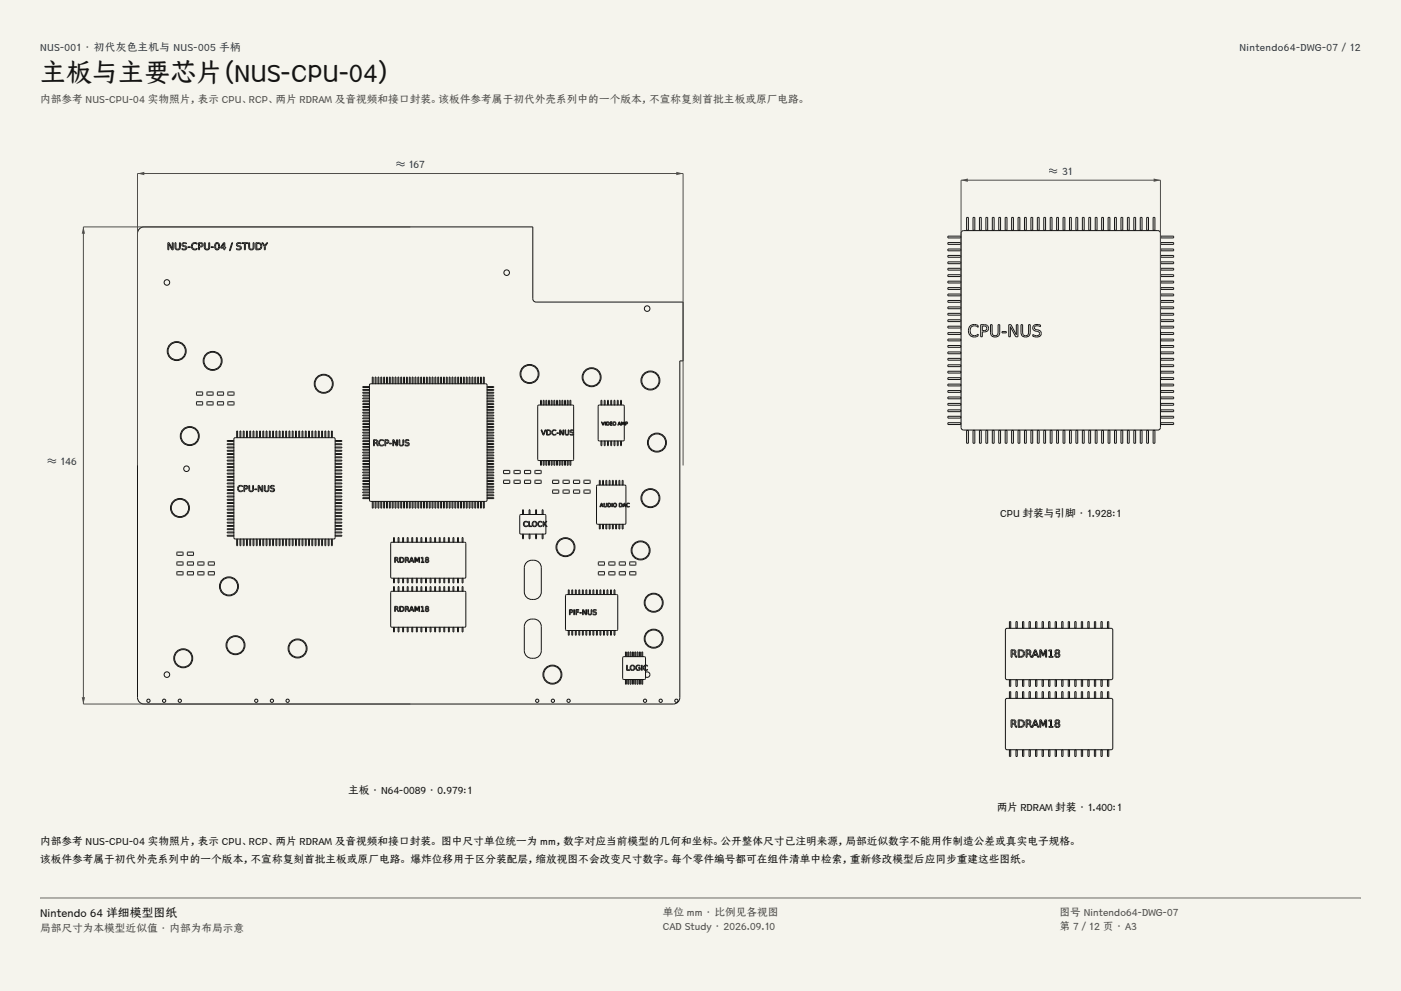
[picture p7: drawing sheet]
<svg xmlns="http://www.w3.org/2000/svg" width="420mm" height="297mm" viewBox="0 0 420 297" stroke-linecap="round" stroke-linejoin="round" font-family="sans-serif">
<g fill="#f5f4ed">
<path d="M0 0h420v297h-420z"/>
<path d="M12 12h396v275h-396z"/>
</g>
<g fill="none" stroke="#141413" stroke-width=".3">
<path d="M41.8 68.6l1.4-.6h116.5v21.6a.98 .98 0 0 0 1 .9h44.1v17.7h-1v100.8a1.96 1.96 0 0 1-2 2h-158.6a1.96 1.96 0 0 1-2-2v-139zM50.3 72.7h.4l.9 1.8v-1.8h.3v2.2h-.4l-.9-1.8v1.8h-.3zM52.5 72.7h.2v1.3a.53 .53 0 0 0 .6 .7 .53 .53 0 0 0 .5-.7v-1.3h.3v1.4a.81 .81 0 0 1-.8 .8 .81 .81 0 0 1-.8-.8zM54.7 72.9l.9-.2 .3 .1v.3a.49 .49 0 0 0-.7-.2 .49 .49 0 0 0-.2 .7 .76 .76 0 0 1 1 .9 .76 .76 0 0 1-1.3 .3l-.2-.3a.59 .59 0 0 0 .8 .2 .59 .59 0 0 0 .3-.6l-.1-.1a.7 .7 0 0 1-.8-.3 .7 .7 0 0 1 0-.8zM56.3 74h.8v.2h-.8zM57.7 73a.82 .82 0 0 1 1.4 .2 .83 .83 0 0 0-1.2 0 .83 .83 0 0 0 0 1.2 .83 .83 0 0 0 1.2 0 .85 .85 0 0 1-.8 .5 .85 .85 0 0 1-.8-.5l-.1-.9zM59.5 72.7h.7a.69 .69 0 0 1 .7 .9 .69 .69 0 0 1-1.1 .4v.9h-.3zM59.8 73h.4a.4 .4 0 0 1 .4 .4 .4 .4 0 0 1-.4 .4h-.4zM61.2 72.7h.3v1.3a.53 .53 0 0 0 .6 .7 .53 .53 0 0 0 .5-.7v-1.3h.3v1.4a.81 .81 0 0 1-.8 .8 .81 .81 0 0 1-.9-.8zM63.3 74h.7v.2h-.7zM64.7 72.8a.79 .79 0 0 1 .9 .1 .79 .79 0 0 1 .2 .9 .79 .79 0 0 1-.7 1.1 .79 .79 0 0 1-.7-1.1zM64.9 73a.87 .87 0 0 1 .7 .6 .87 .87 0 0 1-.2 .9l-.1 .1a.87 .87 0 0 1-.7-.6 .87 .87 0 0 1 .2-.8z"/>
<path d="M67 72.7h.4v1.4h.3v.3h-.3v.5h-.3v-.5h-1zM67.1 73v1.1h-.7zM69.5 72.7h.3l-.8 2.4h-.2zM71.1 72.9l.8-.2 .3 .1v.3a.49 .49 0 0 0-.6-.2 .49 .49 0 0 0-.2 .7 .76 .76 0 0 1 .9 .9 .76 .76 0 0 1-1.2 .3l-.2-.3a.59 .59 0 0 0 .7 .2 .59 .59 0 0 0 .4-.6l-.2-.1a.7 .7 0 0 1-.8-.3 .7 .7 0 0 1 .1-.8zM72.5 72.7h1.8v.3h-.7v1.9h-.3v-1.9h-.8zM74.5 72.7h.3v1.3a.53 .53 0 0 0 .6 .7 .53 .53 0 0 0 .5-.7v-1.3h.3v1.4a.81 .81 0 0 1-.8 .8 .81 .81 0 0 1-.9-.8zM76.7 72.7h.6a1.07 1.07 0 0 1 1.2 1.1 1.07 1.07 0 0 1-1.2 1.1h-.6zM77 73a.88 .88 0 0 1 1.2 .8 .88 .88 0 0 1-1.2 .8zM78.5 72.7h.3l.6 .9 .6-.9h.3l-.8 1.2v1h-.3v-1zM58.9 117.5h1.8v.9h-1.8zM62.1 117.5h1.8v.9h-1.8zM65.2 117.5h1.8v.9h-1.8z"/>
<path d="M68.3 117.5h1.8v.9h-1.8zM108.7 115.9h2v.2h-2zM108.7 116.7h2v.3h-2zM108.7 117.6h2v.2h-2zM108.7 118.4h2v.3h-2zM108.7 119.3h2v.2h-2zM111 115.1l34.6-.1 .4 .2v34.7l-.2 .3-34.7 .1-.3-.2v-34.7zM111.6 113h.3v2h-.3zM112.5 113h.2v2h-.2zM113.3 113h.3v2h-.3zM114.2 113h.2v2h-.2zM115 113h.3v2h-.3z"/>
<path d="M115.9 113h.2v2h-.2zM116.7 113h.3v2h-.3zM117.6 113h.3v2h-.3zM118.4 113h.3v2h-.3zM119.3 113h.3v2h-.3zM120.1 113h.3v2h-.3zM121 113h.3v2h-.3zM121.8 113h.3v2h-.3zM122.7 113h.3v2h-.3zM123.6 113h.2v2h-.2zM124.4 113h.3v2h-.3zM125.3 113h.2v2h-.2z"/>
<path d="M126.1 113h.3v2h-.3zM127 113h.2v2h-.2zM127.8 113h.3v2h-.3zM128.7 113h.3v2h-.3zM129.5 113h.3v2h-.3zM130.4 113h.3v2h-.3zM131.2 113h.3v2h-.3zM132.1 113h.3v2h-.3zM132.9 113h.3v2h-.3zM133.8 113h.3v2h-.3zM134.7 113h.2v2h-.2zM135.5 113h.3v2h-.3z"/>
<path d="M136.4 113h.2v2h-.2zM137.2 113h.3v2h-.3zM138.1 113h.2v2h-.2zM138.9 113h.3v2h-.3zM139.8 113h.3v2h-.3zM140.6 113h.3v2h-.3zM141.5 113h.3v2h-.3zM142.3 113h.3v2h-.3zM143.2 113h.3v2h-.3zM144 113h.3v2h-.3zM144.9 113h.3v2h-.3zM146.1 119.3h1.9v.2h-1.9z"/>
<path d="M146.1 118.4h1.9v.3h-1.9zM146.1 117.6h1.9v.2h-1.9zM146.1 116.7h1.9v.3h-1.9zM146.1 115.9h1.9v.2h-1.9zM162 120h.3v1.3h-.3zM162.8 120h.3v1.3h-.3zM163.6 120h.3v1.3h-.3zM164.4 120h.3v1.3h-.3zM165.2 120h.3v1.3h-.3zM166 120h.3v1.3h-.3zM166.8 120h.3v1.3h-.3zM167.6 120h.3v1.3h-.3z"/>
<path d="M168.4 120h.3v1.3h-.3zM169.3 120h.2v1.3h-.2zM170.1 120h.2v1.3h-.2zM170.9 120h.2v1.3h-.2zM180.2 120h.2v1.3h-.2zM181.1 120h.3v1.3h-.3zM182.1 120h.3v1.3h-.3zM183.1 120h.3v1.3h-.3zM184.1 120h.2v1.3h-.2zM185.1 120h.2v1.3h-.2zM186 120h.3v1.3h-.3zM58.9 120.4h1.8v.9h-1.8z"/>
<path d="M62.1 120.4h1.8v.9h-1.8zM65.2 120.4h1.8v.9h-1.8zM68.3 120.4h1.8v.9h-1.8zM70.1 132h-2v.3h2M70.1 133h-2v.3h2M70.1 134h-2v.3h2M70.1 135h-2v.2h2M70.1 135.9h-2v.3h2M70.1 136.9h-2v.3h2M70.1 137.9h-2v.3h2M70.1 138.9h-2v.2h2M70.1 139.9h-2v.2h2"/>
<path d="M70.2 131.4l.3-.2h29.8l.2 .4-.1 29.7-.3 .2h-29.8l-.2-.4zM71 131.1v-1.9h.2v1.9M71.9 131.1v-1.9h.3v1.9M72.9 131.1v-1.9h.3v1.9M73.9 131.1v-1.9h.3v1.9M74.9 131.1v-1.9h.2v1.9M75.9 131.1v-1.9h.2v1.9M76.8 131.1v-1.9h.3v1.9M77.8 131.1v-1.9h.3v1.9M78.8 131.1v-1.9h.3v1.9M79.8 131.1v-1.9h.2v1.9M80.7 131.1v-1.9h.3v1.9"/>
<path d="M81.7 131.1v-1.9h.3v1.9M82.7 131.1v-1.9h.3v1.9M83.7 131.1v-1.9h.3v1.9M84.7 131.1v-1.9h.2v1.9M85.6 131.1v-1.9h.3v1.9M86.6 131.1v-1.9h.3v1.9M87.6 131.1v-1.9h.3v1.9M88.6 131.1v-1.9h.3v1.9M89.6 131.1v-1.9h.2v1.9M90.5 131.1v-1.9h.3v1.9M91.5 131.1v-1.9h.3v1.9M92.5 131.1v-1.9h.3v1.9"/>
<path d="M93.5 131.1v-1.9h.3v1.9M94.5 131.1v-1.9h.2v1.9M95.4 131.1v-1.9h.3v1.9M96.4 131.1v-1.9h.3v1.9M97.4 131.1v-1.9h.3v1.9M98.4 131.1v-1.9h.3v1.9M99.4 131.1v-1.9h.2v1.9M100.5 139.9h2v.2h-2M100.5 138.9h2v.2h-2M100.5 137.9h2v.3h-2M100.5 136.9h2v.3h-2M100.5 135.9h2v.3h-2"/>
<path d="M100.5 135h2v.2h-2M100.5 134h2v.3h-2M100.5 133h2v.3h-2M100.5 132h2v.3h-2M108.7 138.9h2v.3h-2zM108.7 120.1h2v.3h-2zM108.7 121h2v.3h-2zM108.7 121.8h2v.3h-2zM108.7 122.7h2v.3h-2zM108.7 123.5h2v.3h-2zM108.7 124.4h2v.3h-2zM108.7 125.2h2v.3h-2z"/>
<path d="M108.7 126.1h2v.3h-2zM108.7 127h2v.2h-2zM108.7 127.8h2v.3h-2zM108.7 128.7h2v.2h-2zM108.7 129.5h2v.3h-2zM108.7 130.4h2v.2h-2zM108.7 131.2h2v.3h-2zM108.7 132.1h2v.3h-2zM108.7 132.9h2v.3h-2zM108.7 133.8h2v.3h-2zM108.7 134.6h2v.3h-2zM108.7 135.5h2v.3h-2z"/>
<path d="M108.7 136.3h2v.3h-2zM108.7 137.2h2v.3h-2zM108.7 138.1h2v.2h-2zM108.7 139.8h2v.2h-2zM112 131.8h.5a.51 .51 0 0 1 .6 .3 .51 .51 0 0 1-.2 .7l.5 .8h-.2l-.7-.8h-.3v.8h-.2zM112.2 132h.3a.33 .33 0 0 1 .4 .3 .33 .33 0 0 1-.4 .3h-.3zM113.7 132a.71 .71 0 0 1 1.3 .2 .72 .72 0 0 0-1 0 .72 .72 0 0 0 0 1 .72 .72 0 0 0 1 0 .79 .79 0 0 1-1 .4 .79 .79 0 0 1-.5-.9zM115.4 131.8h.5a.6 .6 0 0 1 .6 .7 .6 .6 0 0 1-.9 .4v.7h-.2zM115.6 132h.3a.34 .34 0 0 1 .4 .3 .34 .34 0 0 1-.4 .4h-.3zM116.7 132.8h.7v.2h-.7zM117.7 131.8h.4l.8 1.5v-1.5h.2v1.8h-.3l-.8-1.5v1.5h-.3zM119.6 131.8h.3v1.1a.46 .46 0 0 0 .4 .6 .46 .46 0 0 0 .5-.6v-1.1h.2v1.1a.7 .7 0 0 1-.7 .8 .7 .7 0 0 1-.7-.8z"/>
<path d="M121.6 131.9a.66 .66 0 0 1 1 .2l-.2-.1a.39 .39 0 0 0-.5-.1 .39 .39 0 0 0-.1 .6 .66 .66 0 0 1 .9 .8 .66 .66 0 0 1-1.1 .3l-.2-.3a.47 .47 0 0 0 .7 .2 .47 .47 0 0 0 .1-.6 .61 .61 0 0 1-.7-.3 .61 .61 0 0 1 .1-.7zM146.1 138.9h1.9v.3h-1.9zM146.1 139.8h1.9v.2h-1.9zM146.1 138.1h1.9v.2h-1.9zM146.1 137.2h1.9v.3h-1.9zM146.1 136.3h1.9v.3h-1.9zM146.1 135.5h1.9v.3h-1.9zM146.1 134.6h1.9v.3h-1.9zM146.1 133.8h1.9v.3h-1.9zM146.1 132.9h1.9v.3h-1.9zM146.1 132.1h1.9v.3h-1.9zM146.1 131.2h1.9v.3h-1.9z"/>
<path d="M146.1 130.4h1.9v.2h-1.9zM146.1 129.5h1.9v.3h-1.9zM146.1 128.7h1.9v.2h-1.9zM146.1 127.8h1.9v.3h-1.9zM146.1 127h1.9v.2h-1.9zM146.1 126.1h1.9v.3h-1.9zM146.1 125.2h1.9v.3h-1.9zM146.1 124.4h1.9v.3h-1.9zM146.1 123.5h1.9v.3h-1.9zM146.1 122.7h1.9v.3h-1.9zM146.1 121.8h1.9v.3h-1.9zM146.1 121h1.9v.3h-1.9z"/>
<path d="M146.1 120.1h1.9v.3h-1.9zM162 138.1v1.3h.3v-1.3M162.2 128.8h.2l.5 1.3 .5-1.3h.2l-.6 1.6h-.2zM162.8 138.1v1.3h.3v-1.3M163.6 138.1v1.3h.3v-1.3M163.9 128.8a.89 .89 0 0 1 1.3 .8 .89 .89 0 0 1-1.3 .8zM164.1 129a.65 .65 0 0 1 .8 .6 .65 .65 0 0 1-.8 .6zM164.4 138.1v1.3h.3v-1.3M165.2 138.1v1.3h.3v-1.3M165.6 129a.61 .61 0 0 1 1.1 .2 .61 .61 0 0 0-.9 0 .61 .61 0 0 0 0 .8 .61 .61 0 0 0 .9 .1 .75 .75 0 0 1-1.2 .1 .75 .75 0 0 1 .1-1.2zM166 138.1v1.3h.3v-1.3M166.8 138.1v1.3h.3v-1.3"/>
<path d="M166.9 129.7h.6v.2h-.6zM167.6 138.1v1.3h.3v-1.3M167.8 128.8h.3l.7 1.3v-1.3h.2v1.6h-.3l-.7-1.3v1.3h-.2zM168.4 138.1v1.3h.3v-1.3M169.3 138.1v1.3h.2v-1.3M169.4 128.8h.2v1a.39 .39 0 0 0 .4 .5 .39 .39 0 0 0 .3-.5v-1h.3v1a.6 .6 0 0 1-.6 .6 .6 .6 0 0 1-.6-.6zM170.1 138.1v1.3h.2v-1.3M170.9 138.1v1.3h.2v-1.3M171 128.9l.7-.1 .2 .1-.1 .1a.33 .33 0 0 0-.5-.1 .33 .33 0 0 0-.1 .5 .56 .56 0 0 1 .8 .7 .56 .56 0 0 1-1 .3v-.2a.35 .35 0 0 0 .6 .1 .35 .35 0 0 0-.1-.6l-.6-.3zM172 129.8v-8.1l-.2-.3h-10.3l-.3 .2v16.1l.2 .3h10.4l.2-.3v-7.6M180.2 132.2h.2v1.4h-.2zM180.3 126.4l.5 .9 .4-.9-.3 1.1z"/>
<path d="M181.1 132.2h.3v1.4h-.3zM181.4 126.4l.1 1.1zM181.8 126.4a.58 .58 0 0 1 .9 .5 .58 .58 0 0 1-.9 .6zM181.9 126.5a.42 .42 0 0 1 .6 .4 .42 .42 0 0 1-.6 .4zM182.1 132.2h.3v1.4h-.3zM182.9 126.4h.6l-.5 .1v.4h.5l-.5 .1v.3l.5 .2h-.6zM183.1 132.2h.3v1.4h-.3zM184.1 132.2h.2v1.4h-.2zM185.1 132.2h.2v1.4h-.2zM185.6 126.4l.5 1.1-.2-.3h-.5l-.2 .3zM185.7 126.6l.2 .5h-.4zM186 132.2h.3v1.4h-.3z"/>
<path d="M186.3 126.4h.2l.2 .7 .3-.7h.2v1.1l-.1-.9-.3 .7-.4-.7-.1 .9zM187.2 126.4v-4.7l-.2-.3h-7.3l-.3 .2-.1 10.2 .2 .3h7.5l.2-.3v-4.3M187.5 126.4h.3a.33 .33 0 0 1 .3 .5 .33 .33 0 0 1-.5 .1l-.1 .5zM187.6 126.5l.4 .1v.3h-.4zM70.1 145.7h-2v.3h2M70.1 146.7h-2v.3h2M70.1 140.8h-2v.3h2M70.1 141.8h-2v.3h2M70.1 142.8h-2v.3h2M70.1 143.8h-2v.2h2M70.1 144.7h-2v.3h2M70.1 147.7h-2v.3h2"/>
<path d="M70.1 148.7h-2v.2h2M70.1 149.6h-2v.3h2M70.1 150.6h-2v.3h2M70.1 151.6h-2v.3h2M70.1 152.6h-2v.3h2M70.1 153.6h-2v.2h2M70.1 154.5h-2v.3h2M70.1 155.5h-2v.3h2M70.1 156.5h-2v.3h2M70.1 157.5h-2v.3h2M70.1 158.5h-2v.2h2M70.1 159.4h-2v.3h2"/>
<path d="M71.5 145.7a.71 .71 0 0 1 1.2 .2 .72 .72 0 0 0-1 0 .72 .72 0 0 0 0 1 .72 .72 0 0 0 1 0 .79 .79 0 0 1-1 .4 .79 .79 0 0 1-.5-.9zM73.1 145.5h.6a.6 .6 0 0 1 .6 .8 .6 .6 0 0 1-.9 .3v.7h-.3zM73.4 145.7h.3a.34 .34 0 0 1 .3 .3 .34 .34 0 0 1-.3 .4h-.3zM74.6 145.5h.2v1.1a.46 .46 0 0 0 .5 .6 .46 .46 0 0 0 .5-.6v-1.1h.2v1.1a.7 .7 0 0 1-.7 .8 .7 .7 0 0 1-.7-.8zM76.3 146.5h.7v.2h-.7zM77.4 145.5h.3l.8 1.5v-1.5h.3v1.8h-.4l-.8-1.5v1.5h-.2zM79.2 145.5h.3v1.1a.46 .46 0 0 0 .4 .6 .46 .46 0 0 0 .5-.6v-1.1h.2v1.1a.7 .7 0 0 1-.7 .8 .7 .7 0 0 1-.7-.8zM81.2 145.6a.66 .66 0 0 1 1 .2l-.1-.1a.39 .39 0 0 0-.6-.1 .39 .39 0 0 0 0 .6 .66 .66 0 0 1 .8 .8 .66 .66 0 0 1-1.1 .3l-.2-.3a.47 .47 0 0 0 .7 .2 .47 .47 0 0 0 .2-.6 .61 .61 0 0 1-.7-.3 .61 .61 0 0 1 0-.7zM100.5 145.7h2v.3h-2M100.5 146.7h2v.3h-2M100.5 159.4h2v.3h-2M100.5 158.5h2v.2h-2"/>
<path d="M100.5 157.5h2v.3h-2M100.5 156.5h2v.3h-2M100.5 155.5h2v.3h-2M100.5 154.5h2v.3h-2M100.5 153.6h2v.2h-2M100.5 152.6h2v.3h-2M100.5 151.6h2v.3h-2M100.5 150.6h2v.3h-2M100.5 149.6h2v.3h-2M100.5 148.7h2v.2h-2M100.5 147.7h2v.3h-2M100.5 144.7h2v.3h-2"/>
<path d="M100.5 143.8h2v.2h-2M100.5 142.8h2v.3h-2M100.5 141.8h2v.3h-2M100.5 140.8h2v.3h-2M108.7 146.6h2v.3h-2zM108.7 147.4h2v.3h-2zM108.7 145.7h2v.3h-2zM108.7 144h2v.3h-2zM108.7 149.2h2v.2h-2zM108.7 140.6h2v.3h-2zM108.7 141.5h2v.2h-2zM108.7 142.3h2v.3h-2z"/>
<path d="M108.7 143.2h2v.3h-2zM108.7 144.9h2v.3h-2zM108.7 148.3h2v.3h-2zM111.6 150.3h.3v2h-.3zM112.5 150.3h.2v2h-.2zM113.3 150.3h.3v2h-.3zM114.2 150.3h.2v2h-.2zM115 150.3h.3v2h-.3zM115.9 150.3h.2v2h-.2zM116.7 150.3h.3v2h-.3zM117.6 150.3h.3v2h-.3zM118.4 150.3h.3v2h-.3z"/>
<path d="M119.3 150.3h.3v2h-.3zM120.1 150.3h.3v2h-.3zM121 150.3h.3v2h-.3zM121.8 150.3h.3v2h-.3zM122.7 150.3h.3v2h-.3zM123.6 150.3h.2v2h-.2zM124.4 150.3h.3v2h-.3zM125.3 150.3h.2v2h-.2zM126.1 150.3h.3v2h-.3zM127 150.3h.2v2h-.2zM127.8 150.3h.3v2h-.3zM128.7 150.3h.3v2h-.3z"/>
<path d="M129.5 150.3h.3v2h-.3zM130.4 150.3h.3v2h-.3zM131.2 150.3h.3v2h-.3zM132.1 150.3h.3v2h-.3zM132.9 150.3h.3v2h-.3zM133.8 150.3h.3v2h-.3zM134.7 150.3h.2v2h-.2zM135.5 150.3h.3v2h-.3zM136.4 150.3h.2v2h-.2zM137.2 150.3h.3v2h-.3zM138.1 150.3h.2v2h-.2zM138.9 150.3h.3v2h-.3z"/>
<path d="M139.8 150.3h.3v2h-.3zM140.6 150.3h.3v2h-.3zM141.5 150.3h.3v2h-.3zM142.3 150.3h.3v2h-.3zM143.2 150.3h.3v2h-.3zM144 150.3h.3v2h-.3zM144.9 150.3h.3v2h-.3zM146.1 146.6h1.9v.3h-1.9zM146.1 147.4h1.9v.3h-1.9zM146.1 145.7h1.9v.3h-1.9zM146.1 144h1.9v.3h-1.9zM146.1 149.2h1.9v.2h-1.9z"/>
<path d="M146.1 148.3h1.9v.3h-1.9zM146.1 144.9h1.9v.3h-1.9zM146.1 143.2h1.9v.3h-1.9zM146.1 142.3h1.9v.3h-1.9zM146.1 141.5h1.9v.2h-1.9zM146.1 140.6h1.9v.3h-1.9zM151 143.9h1.8v.9h-1.8zM151 141h1.8v.9h-1.8zM154.1 143.9h1.8v.9h-1.8zM154.1 141h1.8v.9h-1.8zM156.7 154.2v-1.4h.2v1.4M157.1 156.4a.61 .61 0 0 1 1.1 .2 .61 .61 0 0 0-.9 0 .61 .61 0 0 0 0 .9 .61 .61 0 0 0 .9 0 .75 .75 0 0 1-1.2 .1 .75 .75 0 0 1 .1-1.2z"/>
<path d="M157.3 143.9h1.8v.9h-1.8zM157.3 141h1.8v.9h-1.8zM158.5 156.3h.2v1.3h.8v.2h-1zM158.6 154.2v-1.4h.3v1.4M160.4 143.9h1.8v.9h-1.8zM160.4 141h1.8v.9h-1.8zM160.6 154.2v-1.4h.2v1.4M161.4 156.4a.61 .61 0 0 1 1.1 .2 .61 .61 0 0 0-.9 0 .61 .61 0 0 0 0 .9 .61 .61 0 0 0 .9 0 .75 .75 0 0 1-1.2 .1 .75 .75 0 0 1 .1-1.2zM162.5 154.2v-1.4h.3v1.4M162.8 156.3h.2v.6l.7-.6h.3l-.8 .7 .8 .8h-.2l-.8-.7v.7h-.2zM163.6 156.3l-.1-2.1h-7.5l-.2 .3 .1 5.4 .3 .2 7.3-.1 .1-2.3M163.6 156.6v.8"/>
<path d="M165.7 146.9h1.8v.9h-1.8zM165.7 143.9h1.8v.9h-1.8zM168.8 146.9h1.8v.9h-1.8zM168.8 143.9h1.8v.9h-1.8zM172 146.9h1.7v.9h-1.7zM172 143.9h1.7v.9h-1.7zM175.1 146.9h1.8v.9h-1.8zM175.1 143.9h1.8v.9h-1.8zM179.7 144h.2v1.3h-.2zM179.7 157.2v1.3h.2v-1.3M180.3 150.8h.1l.5 1.1-.3-.3h-.5l-.3 .3zM180.3 150.9l.3 .6h-.5z"/>
<path d="M180.6 157.2v1.3h.3v-1.3M180.6 144h.3v1.3h-.3zM181 150.8h.2v.7a.29 .29 0 0 0 .3 .3 .29 .29 0 0 0 .2-.3v-.7h.2v.7a.44 .44 0 0 1-.4 .5 .44 .44 0 0 1-.5-.5zM181.6 144h.3v1.3h-.3zM181.6 157.2v1.3h.3v-1.3M182.2 150.8a.65 .65 0 0 1 1 .6 .65 .65 0 0 1-1 .5zM182.3 150.9a.48 .48 0 0 1 .7 .5 .48 .48 0 0 1-.7 .4zM182.6 144h.3v1.3h-.3zM182.6 157.2v1.3h.3v-1.3M183.4 150.8h.2v1.1h-.2zM183.6 157.2v1.3h.3v-1.3M183.6 144h.3v1.3h-.3z"/>
<path d="M184.6 157.2v1.3h.2v-1.3M184.6 144h.2v1.3h-.2zM185.5 144h.3v1.3h-.3zM185.5 157.2v1.3h.3v-1.3M185.6 150.8a.65 .65 0 0 1 1 .6 .65 .65 0 0 1-1 .5zM185.8 150.9a.48 .48 0 0 1 .6 .5 .48 .48 0 0 1-.6 .4zM186.5 157.2v1.3h.3v-1.3M186.5 144h.3v1.3h-.3zM187.1 150.8h.2l.4 1.1-.2-.3h-.6l-.2 .3zM187.2 150.9l.2 .6h-.4zM187.6 151.7v-6l-.1-.3h-8.3l-.3 .1-.1 11.3 .2 .3h8.5l.1-.3v-4.9M187.9 150.9a.45 .45 0 0 1 .8 .1 .45 .45 0 0 0-.6 0 .45 .45 0 0 0 0 .7 .45 .45 0 0 0 .6 0 .55 .55 0 0 1-.8 .1 .55 .55 0 0 1 0-.9z"/>
<path d="M53.1 171.4h1.7v.9h-1.7zM53.1 168.4h1.7v.9h-1.7zM53.1 165.5h1.7v.9h-1.7zM56.2 171.4h1.8v.9h-1.8zM56.2 168.4h1.8v.9h-1.8zM56.2 165.5h1.8v.9h-1.8zM59.3 171.4h1.8v.9h-1.8zM59.3 168.4h1.8v.9h-1.8zM62.5 171.4h1.7v.9h-1.7zM62.5 168.4h1.7v.9h-1.7zM70.1 160.4h-2v.3h2M71 161.6h.2v1.9h-.2z"/>
<path d="M71.9 161.6h.3v1.9h-.3zM72.9 161.6h.3v1.9h-.3zM73.9 161.6h.3v1.9h-.3zM74.9 161.6h.2v1.9h-.2zM75.9 161.6h.2v1.9h-.2zM76.8 161.6h.3v1.9h-.3zM77.8 161.6h.3v1.9h-.3zM78.8 161.6h.3v1.9h-.3zM79.8 161.6h.2v1.9h-.2zM80.7 161.6h.3v1.9h-.3zM81.7 161.6h.3v1.9h-.3zM82.7 161.6h.3v1.9h-.3z"/>
<path d="M83.7 161.6h.3v1.9h-.3zM84.7 161.6h.2v1.9h-.2zM85.6 161.6h.3v1.9h-.3zM86.6 161.6h.3v1.9h-.3zM87.6 161.6h.3v1.9h-.3zM88.6 161.6h.3v1.9h-.3zM89.6 161.6h.2v1.9h-.2zM90.5 161.6h.3v1.9h-.3zM91.5 161.6h.3v1.9h-.3zM92.5 161.6h.3v1.9h-.3zM93.5 161.6h.3v1.9h-.3zM94.5 161.6h.2v1.9h-.2z"/>
<path d="M95.4 161.6h.3v1.9h-.3zM96.4 161.6h.3v1.9h-.3zM97.4 161.6h.3v1.9h-.3zM98.4 161.6h.3v1.9h-.3zM99.4 161.6h.2v1.9h-.2zM100.5 160.4h2v.3h-2M117.2 177.4l.3-.2 22 .1 .1 .2v10.3l-.3 .2-22-.1-.2-.3zM117.3 162.6h22.2l.1 .3v10.2l-.3 .2-22-.1-.2-.3v-10zM118 162.5v-1.4h.2v1.4M118 173.3h.2v1.4h-.2zM118 177.2v-1.4h.2v1.4M118.3 167h.5a.44 .44 0 0 1 .5 .3 .44 .44 0 0 1-.2 .6l.4 .7-.7-.7h-.3v.7h-.2z"/>
<path d="M118.5 167.2h.3a.28 .28 0 0 1 .3 .3 .28 .28 0 0 1-.3 .3h-.3zM119.3 162.5v-1.4h.3v1.4M119.3 173.3h.3v1.4h-.3zM119.3 177.2v-1.4h.3v1.4M119.8 167a.89 .89 0 0 1 1.3 .8 .89 .89 0 0 1-1.3 .8zM120 167.2a.65 .65 0 0 1 .9 .6 .65 .65 0 0 1-.9 .6zM120.7 162.5v-1.4h.3v1.4M120.7 173.3h.3v1.4h-.3zM120.7 177.2v-1.4h.3v1.4M121.5 167h.4a.44 .44 0 0 1 .6 .3 .44 .44 0 0 1-.3 .6l.5 .7 .6-1.6h.2l.6 1.6h-.2l-.2-.4h-.7l-.1 .4h-.4l-.6-.7h-.2v.7h-.2zM121.7 167.2h.2a.28 .28 0 0 1 .3 .3 .28 .28 0 0 1-.3 .3h-.2zM122.1 162.5v-1.4h.3v1.4"/>
<path d="M122.1 173.3h.3v1.4h-.3zM122.1 177.2v-1.4h.3v1.4M122.7 168.6h.1M123.4 167.2l.3 .8h-.6zM123.5 173.3h.2v1.4h-.2zM123.5 162.5v-1.4h.2v1.4M123.5 177.2v-1.4h.2v1.4M124.3 167h.3l.4 1.1 .5-1.1h.3v1.6h-.2v-1.4l-.4 1.1h-.3l-.4-1.1v1.4h-.2zM124.8 173.3h.3v1.4h-.3zM124.8 162.5v-1.4h.3v1.4M124.8 177.2v-1.4h.3v1.4M126.2 162.5v-1.4h.3v1.4"/>
<path d="M126.2 173.3h.3v1.4h-.3zM126.2 177.2v-1.4h.3v1.4M126.2 167.1l.6-.1v1.4h.3v.2h-.9v-.2h.4v-1.2l-.4 .1zM127.6 162.5v-1.4h.2v1.4M127.6 173.3h.2v1.4h-.2zM127.6 177.2v-1.4h.2v1.4M127.7 167.1a.46 .46 0 0 1 .7-.1 .46 .46 0 0 1-.2 .8 .46 .46 0 0 1 .2 .7 .46 .46 0 0 1-.7 0 .46 .46 0 0 1 .1-.7l-.3-.3zM128.9 173.3h.3v1.4h-.3zM128.9 162.5v-1.4h.3v1.4M128.9 177.2v-1.4h.3v1.4M130.3 173.3h.3v1.4h-.3zM130.3 162.5v-1.4h.3v1.4"/>
<path d="M130.3 177.2v-1.4h.3v1.4M131.7 173.3h.3v1.4h-.3zM131.7 162.5v-1.4h.3v1.4M131.7 177.2v-1.4h.3v1.4M133 173.3h.3v1.4h-.3zM133 162.5v-1.4h.3v1.4M133 177.2v-1.4h.3v1.4M134.4 162.5v-1.4h.3v1.4M134.4 173.3h.3v1.4h-.3zM134.4 177.2v-1.4h.3v1.4M135.8 162.5v-1.4h.3v1.4M135.8 173.3h.3v1.4h-.3z"/>
<path d="M135.8 177.2v-1.4h.3v1.4M137.2 162.5v-1.4h.2v1.4M137.2 173.3h.2v1.4h-.2zM137.2 177.2v-1.4h.2v1.4M138.5 173.3h.3v1.4h-.3zM138.5 162.5v-1.4h.3v1.4M138.5 177.2v-1.4h.3v1.4M156.7 160.1v1.4h.2v-1.4M157.8 168.6a2.61 2.61 0 0 1 2.8-.6 2.61 2.61 0 0 1 1.7 2.2v7.2a2.56 2.56 0 0 1-2.6 2.3 2.56 2.56 0 0 1-2.5-2.3v-7.2l.1-.6zM158.6 160.1v1.4h.3v-1.4M160.6 160.1v1.4h.2v-1.4M162.5 160.1v1.4h.3v-1.4"/>
<path d="M169.7 178.2h15.3l.2 .3-.1 10.3-.3 .2-15.1-.1-.2-.3v-10.1zM170.4 176.8h.2v1.3h-.2zM171.4 176.8h.3v1.3h-.3zM172.5 176.8h.2v1.3h-.2zM173.5 176.8h.3v1.3h-.3zM174.6 176.8h.3v1.3h-.3zM175.6 176.8h.3v1.3h-.3zM176.7 176.8h.3v1.3h-.3zM177.7 176.8h.3v1.3h-.3zM178.8 176.8h.3v1.3h-.3zM179.4 171.4h1.8v.9h-1.8zM179.4 168.4h1.8v.9h-1.8z"/>
<path d="M179.9 176.8h.2v1.3h-.2zM180.9 176.8h.3v1.3h-.3zM182 176.8h.2v1.3h-.2zM182.5 171.4h1.8v.9h-1.8zM182.5 168.4h1.8v.9h-1.8zM183 176.8h.3v1.3h-.3zM184.1 176.8h.2v1.3h-.2zM185.7 171.4h1.8v.9h-1.8zM185.7 168.4h1.8v.9h-1.8zM188.8 171.4h1.8v.9h-1.8zM188.8 168.4h1.8v.9h-1.8zM118 188h.2v1.4h-.2z"/>
<path d="M118.3 181.7h.5a.44 .44 0 0 1 .5 .3 .44 .44 0 0 1-.2 .5l.4 .8-.7-.7h-.3v.7h-.2zM118.5 181.9h.3a.28 .28 0 0 1 .3 .3 .28 .28 0 0 1-.3 .2h-.3zM119.3 188h.3v1.4h-.3zM119.8 181.7a.89 .89 0 0 1 1.3 .8 .89 .89 0 0 1-1.3 .8zM120 181.9a.65 .65 0 0 1 .9 .6 .65 .65 0 0 1-.9 .6zM120.7 188h.3v1.4h-.3zM121.5 181.7h.4a.44 .44 0 0 1 .6 .3 .44 .44 0 0 1-.3 .5l.5 .8 .6-1.6h.2l.6 1.6h-.2l-.2-.4h-.7l-.1 .4h-.4l-.6-.7h-.2v.7h-.2zM121.7 181.9h.2a.28 .28 0 0 1 .3 .3 .28 .28 0 0 1-.3 .2h-.2zM122.1 188h.3v1.4h-.3zM122.7 183.3h.1M123.4 181.9l.3 .8h-.6zM123.5 188h.2v1.4h-.2z"/>
<path d="M124.3 181.7h.3l.4 1.1 .5-1.1h.3v1.6h-.2v-1.4l-.4 1.1h-.3l-.4-1.1v1.4h-.2zM124.8 188h.3v1.4h-.3zM126.2 188h.3v1.4h-.3zM126.2 181.8l.6-.1v1.4h.3v.2h-.9v-.2h.4v-1.2l-.4 .1zM127.6 188h.2v1.4h-.2zM127.7 181.8a.46 .46 0 0 1 .7-.1 .46 .46 0 0 1-.2 .7 .46 .46 0 0 1 .2 .7 .46 .46 0 0 1-.7 0 .46 .46 0 0 1 .1-.7l-.3-.2zM128.9 188h.3v1.4h-.3zM130.3 188h.3v1.4h-.3zM131.7 188h.3v1.4h-.3zM133 188h.3v1.4h-.3zM134.4 188h.3v1.4h-.3zM135.8 188h.3v1.4h-.3z"/>
<path d="M137.2 188h.2v1.4h-.2zM138.5 188h.3v1.4h-.3zM157.8 186.2a2.61 2.61 0 0 1 2.8-.6 2.61 2.61 0 0 1 1.7 2.2v7.2a2.56 2.56 0 0 1-2.6 2.3 2.56 2.56 0 0 1-2.5-2.3v-7.2l.1-.6zM170.4 189h.2v1.4h-.2zM170.7 182.7h.5a.51 .51 0 0 1 .5 .6 .51 .51 0 0 1-.8 .3v.7h-.2zM170.9 182.9h.3a.29 .29 0 0 1 .3 .3 .29 .29 0 0 1-.3 .3h-.3zM171.4 189h.3v1.4h-.3zM172 182.7h.2v1.6h-.2zM172.5 189h.2v1.4h-.2zM172.6 182.7h.9v.2h-.7v.4h.7v.2h-.7v.8h-.2zM173.5 189h.3v1.4h-.3zM173.8 183.6h.5v.2h-.5z"/>
<path d="M174.6 189h.3v1.4h-.3zM174.6 182.7h.3l.7 1.3v-1.3h.2v1.6h-.3l-.6-1.4v1.4h-.3zM175.6 189h.3v1.4h-.3zM176.2 182.7h.2v.9a.39 .39 0 0 0 .4 .5 .39 .39 0 0 0 .4-.5v-.9h.2v1a.6 .6 0 0 1-.6 .6 .6 .6 0 0 1-.6-.6zM176.7 189h.3v1.4h-.3zM177.7 189h.3v1.4h-.3zM177.9 182.8l.6-.1h.3l-.2 .2a.33 .33 0 0 0-.5-.1 .33 .33 0 0 0 0 .5 .56 .56 0 0 1 .7 .7 .56 .56 0 0 1-.9 .2v-.2a.35 .35 0 0 0 .6 .1 .35 .35 0 0 0-.2-.5l-.5-.3zM178.8 189h.3v1.4h-.3zM179.9 189h.2v1.4h-.2zM180.9 189h.3v1.4h-.3zM182 189h.2v1.4h-.2zM183 189h.3v1.4h-.3z"/>
<path d="M184.1 189h.2v1.4h-.2zM187.5 195.4h.3v1.4h-.3zM187.9 199.3h.2v1.4h.7v.2h-.9zM188.2 195.4h.3v1.4h-.3zM188.9 195.4h.3v1.4h-.3zM189.6 195.4h.3v1.4h-.3zM190.3 195.4h.3v1.4h-.3zM190.8 199.5a.66 .66 0 0 1 1.1 .2 .64 .64 0 0 0-.9-.1 .64 .64 0 0 0-.1 .9 .64 .64 0 0 0 .8 .2v-.4h-.3v-.2h.5v.7a.85 .85 0 0 1-1.1-.1 .85 .85 0 0 1 0-1.2zM191 195.4h.3v1.4h-.3zM191.7 195.4h.3v1.4h-.3zM192.3 199.3h.2v1.6h-.2zM192.4 195.4h.3v1.4h-.3z"/>
<path d="M193.1 199.5a.61 .61 0 0 1 1 .2 .61 .61 0 0 0-.8 0 .61 .61 0 0 0 0 .9 .61 .61 0 0 0 .8 0 .75 .75 0 0 1-1.1 .1 .75 .75 0 0 1 .1-1.2zM193.5 199.3l-.2-2.5h-6.5l-.1 .3v6.4l.3 .2 6.3-.1 .2-.3v-2.4M193.5 199.5v1.3M187.5 203.7h.3v1.4h-.3zM188.2 203.7h.3v1.4h-.3zM188.9 203.7h.3v1.4h-.3zM189.6 203.7h.3v1.4h-.3zM190.3 203.7h.3v1.4h-.3zM191 203.7h.3v1.4h-.3zM191.7 203.7h.3v1.4h-.3zM192.4 203.7h.3v1.4h-.3zM193.5 201.5a.83 .83 0 0 1 1.3 .7 .83 .83 0 0 1-1.3 .7"/>
<circle cx="50" cy="84.7" r=".84"/>
<circle cx="151.9" cy="81.7" r=".84"/>
<circle cx="194" cy="92.5" r=".84"/>
<circle cx="53" cy="105.2" r="2.85"/>
<circle cx="53" cy="105.2" r="2.6"/>
<circle cx="63.7" cy="108.2" r="2.85"/>
<circle cx="63.7" cy="108.2" r="2.6"/>
<circle cx="97" cy="115" r="2.85"/>
<circle cx="97" cy="115" r="2.6"/>
<circle cx="158.7" cy="112.1" r="2.85"/>
<circle cx="158.7" cy="112.1" r="2.6"/>
<circle cx="177.3" cy="113.1" r="2.85"/>
<circle cx="177.3" cy="113.1" r="2.6"/>
<circle cx="195" cy="114" r="2.85"/>
<circle cx="195" cy="114" r="2.6"/>
<circle cx="56.9" cy="130.7" r="2.85"/>
<circle cx="56.9" cy="130.7" r="2.6"/>
<circle cx="184.2" cy="126.9" r=".52"/>
<circle cx="184.2" cy="126.9" r=".39"/>
<circle cx="196.9" cy="132.6" r="2.85"/>
<circle cx="196.9" cy="132.6" r="2.6"/>
<circle cx="53.9" cy="152.2" r="2.85"/>
<circle cx="53.9" cy="152.2" r="2.6"/>
<circle cx="55.9" cy="140.5" r=".84"/>
<circle cx="160.2" cy="157" r=".78"/>
<circle cx="160.3" cy="157" r=".58"/>
<circle cx="184.3" cy="151.3" r=".58"/>
<circle cx="184.4" cy="151.3" r=".44"/>
<circle cx="195" cy="149.3" r="2.85"/>
<circle cx="195" cy="149.3" r="2.6"/>
<circle cx="68.6" cy="175.7" r="2.85"/>
<circle cx="68.6" cy="175.7" r="2.6"/>
<circle cx="128" cy="167.4" r=".28"/>
<circle cx="128" cy="168.2" r=".32"/>
<circle cx="169.5" cy="164" r="2.85"/>
<circle cx="169.5" cy="164" r="2.6"/>
<circle cx="192" cy="165" r="2.85"/>
<circle cx="192" cy="165" r="2.6"/>
<circle cx="54.9" cy="197.3" r="2.85"/>
<circle cx="54.9" cy="197.3" r="2.6"/>
<circle cx="70.6" cy="193.4" r="2.85"/>
<circle cx="70.6" cy="193.4" r="2.6"/>
<circle cx="89.2" cy="194.3" r="2.85"/>
<circle cx="89.2" cy="194.3" r="2.6"/>
<circle cx="128" cy="182.1" r=".28"/>
<circle cx="128" cy="182.9" r=".32"/>
<circle cx="196" cy="180.6" r="2.85"/>
<circle cx="196" cy="191.4" r="2.85"/>
<circle cx="196" cy="180.6" r="2.6"/>
<circle cx="196" cy="191.4" r="2.6"/>
<circle cx="44.5" cy="210" r=".49"/>
<circle cx="49.2" cy="210" r=".49"/>
<circle cx="50" cy="202.2" r=".84"/>
<circle cx="53.9" cy="210" r=".49"/>
<circle cx="76.8" cy="210" r=".49"/>
<circle cx="81.5" cy="210" r=".49"/>
<circle cx="86.2" cy="210" r=".49"/>
<circle cx="161" cy="210" r=".49"/>
<circle cx="165.6" cy="202.2" r="2.85"/>
<circle cx="165.6" cy="202.2" r="2.6"/>
<circle cx="165.7" cy="210" r=".49"/>
<circle cx="170.5" cy="210" r=".49"/>
<circle cx="189.6" cy="200.1" r=".78"/>
<circle cx="189.6" cy="200.1" r=".58"/>
<circle cx="193.4" cy="210" r=".49"/>
<circle cx="198.1" cy="210" r=".49"/>
<circle cx="202.8" cy="210" r=".49"/>
</g>
<path d="M41.2 139.5v-87.5h163.6v87.5" fill="none" stroke="#504e49" stroke-width=".3"/>
<g fill="#504e49">
<path d="M41.2 52l2.1-.5v1z"/>
<path d="M202.7 51.5l2.1 .5-2.1 .5z"/>
</g>
<path d="M123 68h-98v143h98" fill="none" stroke="#504e49" stroke-width=".3"/>
<g fill="#504e49">
<path d="M25 68l.5 2h-1z"/>
<path d="M24.5 209h1l-.5 2z"/>
</g>
<g fill="none" stroke="#141413" stroke-width=".3">
<path d="M284.2 70.8h3.8v.5h-3.8zM284.2 72.7h3.8v.5h-3.8zM284.2 74.6h3.8v.6h-3.8zM284.2 76.6h3.8v.5h-3.8zM284.2 78.5h3.8v.5h-3.8zM288.3 69.3l.6-.2h58.2a.77 .77 0 0 1 .8 .8v58.2a.77 .77 0 0 1-.8 .8h-58.2a.77 .77 0 0 1-.8-.8v-58.2zM289.8 65.2h.5v3.8h-.5zM291.7 65.2h.5v3.8h-.5zM293.6 65.2h.6v3.8h-.6zM295.6 65.2h.5v3.8h-.5zM297.5 65.2h.5v3.8h-.5zM299.4 65.2h.6v3.8h-.6z"/>
<path d="M301.3 65.2h.6v3.8h-.6zM303.3 65.2h.5v3.8h-.5zM305.2 65.2h.5v3.8h-.5zM307.1 65.2h.6v3.8h-.6zM309.1 65.2h.5v3.8h-.5zM311 65.2h.5v3.8h-.5zM312.9 65.2h.5v3.8h-.5zM314.8 65.2h.6v3.8h-.6zM316.8 65.2h.5v3.8h-.5zM318.7 65.2h.5v3.8h-.5zM320.6 65.2h.6v3.8h-.6zM322.6 65.2h.5v3.8h-.5z"/>
<path d="M324.5 65.2h.5v3.8h-.5zM326.4 65.2h.5v3.8h-.5zM328.3 65.2h.6v3.8h-.6zM330.3 65.2h.5v3.8h-.5zM332.2 65.2h.5v3.8h-.5zM334.1 65.2h.6v3.8h-.6zM336 65.2h.6v3.8h-.6zM338 65.2h.5v3.8h-.5zM339.9 65.2h.5v3.8h-.5zM341.8 65.2h.6v3.8h-.6zM343.8 65.2h.5v3.8h-.5zM345.7 65.2h.5v3.8h-.5z"/>
<path d="M348 78.5h3.8v.5h-3.8zM348 76.6h3.8v.5h-3.8zM348 74.6h3.8v.6h-3.8zM348 72.7h3.8v.5h-3.8zM348 70.8h3.8v.5h-3.8zM284.2 97.8h3.8v.5h-3.8zM284.2 80.4h3.8v.6h-3.8zM284.2 82.3h3.8v.6h-3.8zM284.2 84.3h3.8v.5h-3.8zM284.2 86.2h3.8v.5h-3.8zM284.2 88.1h3.8v.6h-3.8zM284.2 90.1h3.8v.5h-3.8z"/>
<path d="M284.2 92h3.8v.5h-3.8zM284.2 93.9h3.8v.5h-3.8zM284.2 95.8h3.8v.6h-3.8zM284.2 99.7h3.8v.5h-3.8zM290.8 97.7a2.01 2.01 0 0 1 2.4-.1v.5a1.46 1.46 0 0 0-2-.1 1.46 1.46 0 0 0-.2 2 1.44 1.44 0 0 0 2.2 .1v.5a1.9 1.9 0 0 1-2.6-.2 1.9 1.9 0 0 1 .2-2.7zM294 97.3h1.1a1.09 1.09 0 0 1 1.2 1.1 1.09 1.09 0 0 1-1.2 1.1h-.6v1.4h-.5zM294.5 97.7h.6a.68 .68 0 0 1 .7 .7 .68 .68 0 0 1-.7 .7h-.6zM296.9 97.3h.5v2.2a.91 .91 0 0 0 .9 1.1 .91 .91 0 0 0 .9-1.1v-2.2h.5v2.3a1.39 1.39 0 0 1-1.4 1.4 1.39 1.39 0 0 1-1.4-1.4zM300.4 99.4h1.3v.4h-1.3zM302.4 97.3h.7l1.6 3v-3h.5v3.6h-.7l-1.6-3v3h-.5zM306.1 97.3h.5v2.2a.91 .91 0 0 0 .9 1.1 .91 .91 0 0 0 .9-1.1v-2.2h.4v2.3a1.39 1.39 0 0 1-1.3 1.4 1.39 1.39 0 0 1-1.4-1.4zM309.9 97.5l1-.3 1 .2v.5l-.5-.2a.71 .71 0 0 0-1 0 .71 .71 0 0 0 0 1 1.46 1.46 0 0 1 1.7 1.6 1.97 1.97 0 0 1-2.5 .5v-.5l.6 .2a.81 .81 0 0 0 1.1 .1 .81 .81 0 0 0 .2-1l-.2-.1a1.75 1.75 0 0 1-1.7-1.2z"/>
<path d="M348 97.8h3.8v.5h-3.8zM348 99.7h3.8v.5h-3.8zM348 95.8h3.8v.6h-3.8zM348 93.9h3.8v.5h-3.8zM348 92h3.8v.5h-3.8zM348 90.1h3.8v.5h-3.8zM348 88.1h3.8v.6h-3.8zM348 86.2h3.8v.5h-3.8zM348 84.3h3.8v.5h-3.8zM348 82.3h3.8v.6h-3.8zM348 80.4h3.8v.6h-3.8zM284.2 101.6h3.8v.6h-3.8z"/>
<path d="M284.2 103.6h3.8v.5h-3.8zM284.2 105.5h3.8v.5h-3.8zM284.2 107.4h3.8v.5h-3.8zM284.2 109.3h3.8v.6h-3.8zM284.2 111.3h3.8v.5h-3.8zM284.2 113.2h3.8v.5h-3.8zM284.2 115.1h3.8v.6h-3.8zM284.2 117h3.8v.6h-3.8zM284.2 119h3.8v.5h-3.8zM348 119h3.8v.5h-3.8zM348 117h3.8v.6h-3.8zM348 115.1h3.8v.6h-3.8z"/>
<path d="M348 113.2h3.8v.5h-3.8zM348 111.3h3.8v.5h-3.8zM348 109.3h3.8v.6h-3.8zM348 107.4h3.8v.5h-3.8zM348 105.5h3.8v.5h-3.8zM348 103.6h3.8v.5h-3.8zM348 101.6h3.8v.6h-3.8zM284.2 126.7h3.8v.5h-3.8zM284.2 120.9h3.8v.5h-3.8zM284.2 122.8h3.8v.6h-3.8zM284.2 124.8h3.8v.5h-3.8zM289.8 129h.5v3.8h-.5z"/>
<path d="M291.7 129h.5v3.8h-.5zM293.6 129h.6v3.8h-.6zM295.6 129h.5v3.8h-.5zM297.5 129h.5v3.8h-.5zM299.4 129h.6v3.8h-.6zM301.3 129h.6v3.8h-.6zM303.3 129h.5v3.8h-.5zM305.2 129h.5v3.8h-.5zM307.1 129h.6v3.8h-.6zM309.1 129h.5v3.8h-.5zM311 129h.5v3.8h-.5zM312.9 129h.5v3.8h-.5z"/>
<path d="M314.8 129h.6v3.8h-.6zM316.8 129h.5v3.8h-.5zM318.7 129h.5v3.8h-.5zM320.6 129h.6v3.8h-.6zM322.6 129h.5v3.8h-.5zM324.5 129h.5v3.8h-.5zM326.4 129h.5v3.8h-.5zM328.3 129h.6v3.8h-.6zM330.3 129h.5v3.8h-.5zM332.2 129h.5v3.8h-.5zM334.1 129h.6v3.8h-.6zM336 129h.6v3.8h-.6z"/>
<path d="M338 129h.5v3.8h-.5zM339.9 129h.5v3.8h-.5zM341.8 129h.6v3.8h-.6zM343.8 129h.5v3.8h-.5zM345.7 129h.5v3.8h-.5zM348 126.7h3.8v.5h-3.8zM348 124.8h3.8v.5h-3.8zM348 122.8h3.8v.6h-3.8zM348 120.9h3.8v.5h-3.8z"/>
</g>
<path d="M288.1 99v-45h59.8v45" fill="none" stroke="#504e49" stroke-width=".3"/>
<g fill="#504e49">
<path d="M288.1 54l2.1-.5v1z"/>
<path d="M345.8 53.5l2.1 .5-2.1 .5z"/>
</g>
<g fill="none" stroke="#141413" stroke-width=".3">
<path d="M301.6 188.4h31.8l.2 .4-.1 14.7-.4 .2-31.5-.1-.2-.4v-14.4zM302.6 186.3h.4v1.9h-.4zM303.1 194.7h.7a.63 .63 0 0 1 .7 .5 .63 .63 0 0 1-.3 .7l.6 1.1h-.3l-.4-.8-.4-.2h-.3v1h-.3zM303.4 195h.4a.4 .4 0 0 1 .4 .4 .4 .4 0 0 1-.4 .4h-.4zM304.6 186.3h.4v1.9h-.4zM305.2 194.7a1.3 1.3 0 0 1 1.4 .2 1.3 1.3 0 0 1 .5 1.3l-.5 .6-1.4 .2zM305.5 195a.93 .93 0 0 1 1.3 .9 .93 .93 0 0 1-1.3 .8zM306.5 186.3h.4v1.9h-.4zM307.9 195h.4a.4 .4 0 0 1 .4 .4 .4 .4 0 0 1-.4 .4h-.4zM308.5 186.3h.4v1.9h-.4zM309.3 197l.9-2.3h.3l.9 2.3h-.3l-.2-.6h-1l-.2 .6h-.7l-.4-.8-.4-.2h-.3v1h-.3v-2.3h.7a.63 .63 0 0 1 .7 .5 .63 .63 0 0 1-.3 .7l.6 1.1M310.4 195l.4 1.2h-.8z"/>
<path d="M310.4 186.3h.4v1.9h-.4zM311.7 194.7h.5l.5 1.6 .6-1.6h.5v2.3h-.3v-2l-.6 1.6h-.3l-.6-1.6v2h-.3zM312.4 186.3h.4v1.9h-.4zM314.4 186.3h.4v1.9h-.4zM314.4 194.9l.8-.2v2h.5v.3h-1.3v-.3h.5v-1.7l-.5 .1zM316.3 186.3h.4v1.9h-.4zM316.5 194.9a.64 .64 0 0 1 1-.1 .64 .64 0 0 1-.2 1 .65 .65 0 0 1 .2 1 .65 .65 0 0 1-1 0 .65 .65 0 0 1 .2-1l-.4-.3zM318.3 186.3h.4v1.9h-.4zM320.2 186.3h.4v1.9h-.4zM322.2 186.3h.4v1.9h-.4zM324.2 186.3h.4v1.9h-.4zM326.1 186.3h.4v1.9h-.4z"/>
<path d="M328.1 186.3h.4v1.9h-.4zM330 186.3h.4v1.9h-.4zM332 186.3h.4v1.9h-.4zM301.5 209.5l.4-.2 31.5 .1 .2 .4-.1 14.7-.4 .2-31.5-.1-.2-.4zM302.6 203.8h.4v1.9h-.4zM302.6 207.3h.4v1.9h-.4zM303.1 215.7h.7a.63 .63 0 0 1 .7 .5 .63 .63 0 0 1-.3 .7l.6 1.1h-.3l-.4-.8-.4-.2h-.3v1h-.3zM303.4 216h.4a.4 .4 0 0 1 .4 .4 .4 .4 0 0 1-.4 .4h-.4zM304.6 203.8h.4v1.9h-.4zM304.6 207.3h.4v1.9h-.4zM305.2 215.7a1.3 1.3 0 0 1 1.4 .2 1.3 1.3 0 0 1 .5 1.3l-.5 .6-1.4 .2zM305.5 216a.93 .93 0 0 1 1.3 .9 .93 .93 0 0 1-1.3 .8z"/>
<path d="M306.5 203.8h.4v1.9h-.4zM306.5 207.3h.4v1.9h-.4zM307.9 216h.4a.4 .4 0 0 1 .4 .4 .4 .4 0 0 1-.4 .4h-.4zM308.5 203.8h.4v1.9h-.4zM308.5 207.3h.4v1.9h-.4zM309.3 218l.9-2.3h.3l.9 2.3h-.3l-.2-.6h-1l-.2 .6h-.7l-.4-.8-.4-.2h-.3v1h-.3v-2.3h.7a.63 .63 0 0 1 .7 .5 .63 .63 0 0 1-.3 .7l.6 1.1M310.4 216l.4 1.2h-.8zM310.4 203.8h.4v1.9h-.4zM310.4 207.3h.4v1.9h-.4zM311.7 215.7h.5l.5 1.6 .6-1.6h.5v2.3h-.3v-2l-.6 1.5h-.3l-.6-1.5v2h-.3zM312.4 203.8h.4v1.9h-.4zM312.4 207.3h.4v1.9h-.4z"/>
<path d="M314.4 203.8h.4v1.9h-.4zM314.4 207.3h.4v1.9h-.4zM314.4 215.8l.8-.1v2h.5v.3h-1.3v-.3h.5v-1.7l-.5 .1zM316.3 203.8h.4v1.9h-.4zM316.3 207.3h.4v1.9h-.4zM316.5 215.9a.64 .64 0 0 1 1-.1 .64 .64 0 0 1-.2 1 .65 .65 0 0 1 .2 1 .65 .65 0 0 1-1 0 .65 .65 0 0 1 .2-1l-.4-.3zM318.3 203.8h.4v1.9h-.4zM318.3 207.3h.4v1.9h-.4zM320.2 203.8h.4v1.9h-.4zM320.2 207.3h.4v1.9h-.4zM322.2 203.8h.4v1.9h-.4zM322.2 207.3h.4v1.9h-.4z"/>
<path d="M324.2 203.8h.4v1.9h-.4zM324.2 207.3h.4v1.9h-.4zM326.1 203.8h.4v1.9h-.4zM326.1 207.3h.4v1.9h-.4zM328.1 203.8h.4v1.9h-.4zM328.1 207.3h.4v1.9h-.4zM330 203.8h.4v1.9h-.4zM330 207.3h.4v1.9h-.4zM332 203.8h.4v1.9h-.4zM332 207.3h.4v1.9h-.4zM302.6 224.8h.4v1.9h-.4zM304.6 224.8h.4v1.9h-.4z"/>
<path d="M306.5 224.8h.4v1.9h-.4zM308.5 224.8h.4v1.9h-.4zM310.4 224.8h.4v1.9h-.4zM312.4 224.8h.4v1.9h-.4zM314.4 224.8h.4v1.9h-.4zM316.3 224.8h.4v1.9h-.4zM318.3 224.8h.4v1.9h-.4zM320.2 224.8h.4v1.9h-.4zM322.2 224.8h.4v1.9h-.4zM324.2 224.8h.4v1.9h-.4zM326.1 224.8h.4v1.9h-.4zM328.1 224.8h.4v1.9h-.4z"/>
<path d="M330 224.8h.4v1.9h-.4zM332 224.8h.4v1.9h-.4z"/>
<circle cx="317" cy="195.3" r=".4"/>
<circle cx="317" cy="196.4" r=".45"/>
<circle cx="317" cy="216.3" r=".4"/>
<circle cx="317" cy="217.4" r=".45"/>
</g>
<path d="M12 269.3h396zM12 269h396v.3h-396z" fill-rule="evenodd" fill="#504e49"/>
<text font-size="7.8" fill="#141413" x="12" y="24.7">主板与主要芯片（NUS-CPU-04）</text>
<text font-size="3.5" fill="#141413" x="12" y="274.9">Nintendo 64 详细模型图纸</text>
<g font-size="3.2" fill="#1b365d">
<text x="12" y="15.3">NUS-001 · 初代灰色主机与 NUS-005 手柄</text>
<text x="371.6" y="15.3">Nintendo64-DWG-07 / 12</text>
<text x="118.6" y="50.4">≈ 167</text>
<text x="314.4" y="52.4">≈ 31</text>
<text x="14.2" y="139.5">≈ 146</text>
</g>
<g font-size="3.2" fill="#504e49">
<text x="12" y="30.9">内部参考 NUS-CPU-04 实物照片，表示 CPU、RCP、两片 RDRAM 及音视频和接口封装。该板件参考属于初代外壳系列中的一个版本，不宣称复刻首批主板或原厂电路。</text>
<text x="198.7" y="274.5">单位 mm · 比例见各视图</text>
<text x="317.6" y="274.5">图号 Nintendo64-DWG-07</text>
<text x="12" y="279.3">局部尺寸为本模型近似值 · 内部为布局示意</text>
<text x="198.7" y="278.8">CAD Study · 2026.09.10</text>
<text x="317.6" y="278.8">第 7 / 12 页 · A3</text>
</g>
<g font-size="3.2" fill="#141413">
<text x="299.9" y="155">CPU 封装与引脚 · 1.928:1</text>
<text x="104.4" y="238">主板 · N64-0089 · 0.979:1</text>
<text x="298.7" y="243">两片 RDRAM 封装 · 1.400:1</text>
<text x="12" y="253.3">内部参考 NUS-CPU-04 实物照片，表示 CPU、RCP、两片 RDRAM 及音视频和接口封装。 图中尺寸单位统一为 mm，数字对应当前模型的几何和坐标。公开整体尺寸已注明来源，局部近似数字不能用作制造公差或真实电子规格。</text>
<text x="12" y="258.6">该板件参考属于初代外壳系列中的一个版本，不宣称复刻首批主板或原厂电路。 爆炸位移用于区分装配层，缩放视图不会改变尺寸数字。每个零件编号都可在组件清单中检索，重新修改模型后应同步重建这些图纸。</text>
</g>
</svg>
